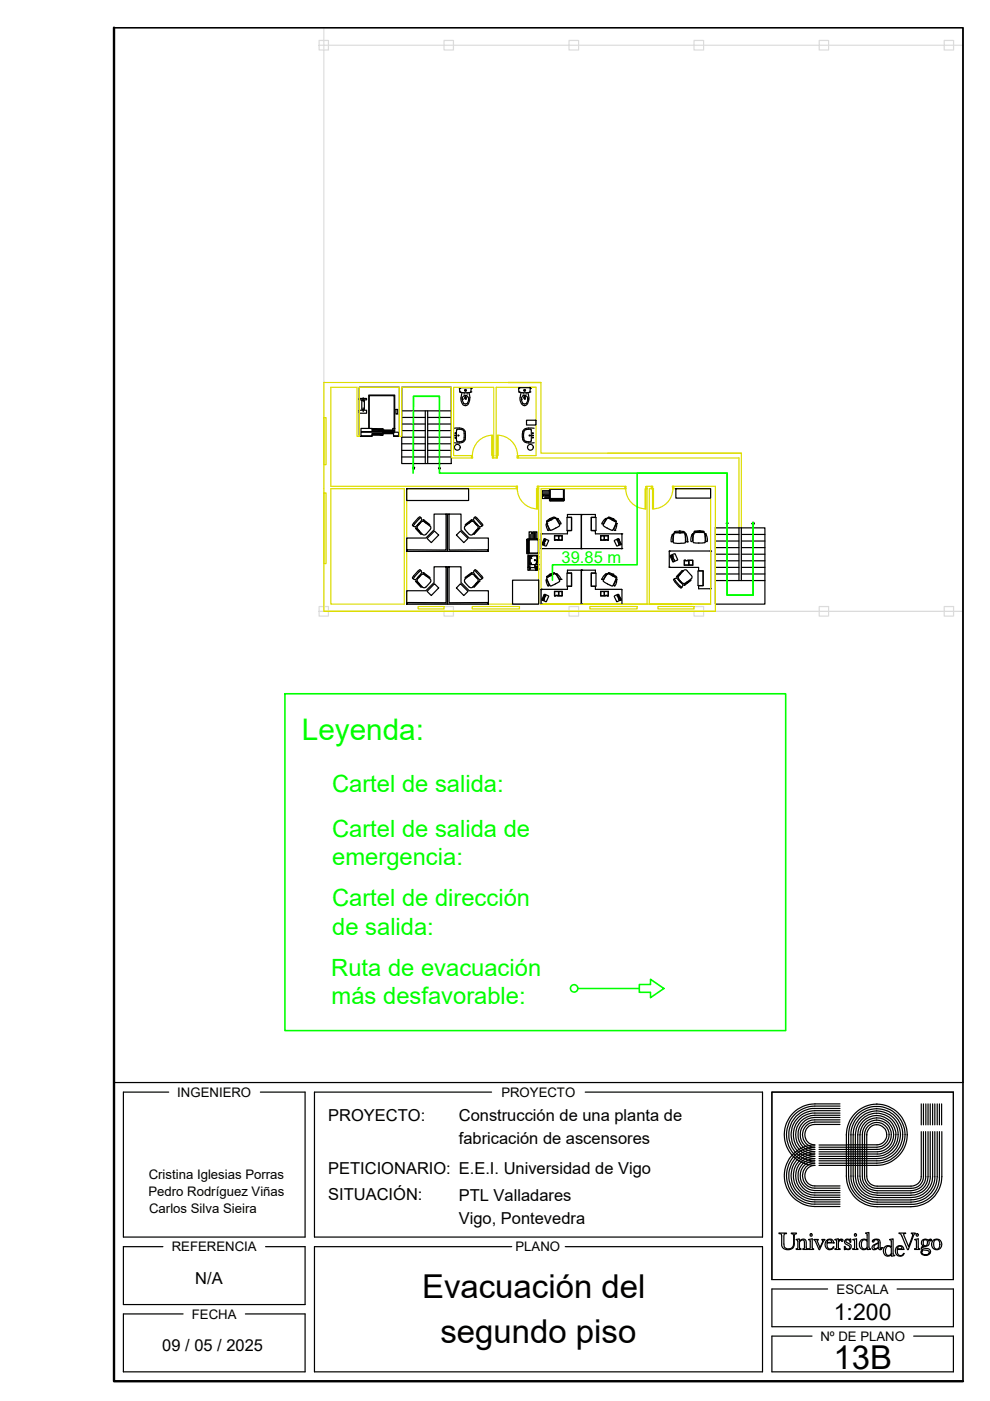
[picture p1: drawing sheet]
<svg xmlns="http://www.w3.org/2000/svg" width="210mm" height="297mm" viewBox="0 0 210 297" stroke-linecap="round" stroke-linejoin="round" font-family="sans-serif">
<!-- layer: Estructura -->
<g fill="none" stroke="#dcdcdc" stroke-width=".25">
<path d="M67.6 8.6h2v2h-2zM68.7 5.9v3.7h-1.1M94.1 8.6h2v2h-2zM120.6 8.6h2.1v2h-2.1zM147.2 8.6h2v2h-2zM173.7 8.6h2v2h-2zM200.2 8.6h2v2h-2zM204.1 9.6h-135.4v120h135.4M67.6 128.6h2v2h-2zM67.6 129.6h1.1M94.1 128.6h2v2h-2zM120.6 128.6h2.1v2h-2.1z"/>
<path d="M147.2 128.6h2v2h-2zM173.7 128.6h2v2h-2zM200.2 128.6h2v2h-2z"/>
</g>
<g fill="none" stroke="#dd0" stroke-width=".25">
<path d="M99.9 96.6h.3v.5h-.3zM104.3 92.3h.1v4.3h-.1zM104.4 96.6h.3v.5h-.3zM104.5 92.3a4.3 4.3 0 0 0-4.3 4.3M105.2 96.6h.2l.1 .5h-.3zM105.4 92.3h.2v4.3h-.2zM105.4 92.3a4.3 4.3 0 0 1 4.3 4.3M109.7 96.6h.2v.5h-.3zM109.4 103.1h.3v.5h-.3zM109.7 103.6a4.3 4.3 0 0 0 4.3 4.3M113.7 103.6h.3v4.3h-.3zM113.9 103.1h.3v.5h-.2z"/>
<path d="M132.5 103.1h.2v.5h-.2zM132.7 103.6a4.3 4.3 0 0 0 4.3 4.3M136.8 103.6h.1v4.3h-.1zM136.9 103.1h.3v.5h-.3zM138.1 103.1h.3l-.1 .5h-.2zM138.3 103.6h.3v4.3h-.3zM142.6 103.1h.3v.5h-.3zM142.7 103.6a4.3 4.3 0 0 1-4.3 4.3"/>
</g>
<g fill="none" stroke="#000" stroke-width=".25">
<path d="M96.2 93.9h1.2M96.8 91.3v2.1M96.8 93.4v.1M96.8 93.5l.2 .2 1-.2M97.4 90.8a1.1 1.1 0 0 1 1.3 1.1M97.4 90.8h-1.2M97.4 82.4h.1M97.4 82.4l.1 .7M97.5 82.3h.1M97.5 83.1h.1M97.5 83.1l.2 .1h2M97.6 82.2h.1"/>
<path d="M97.6 82.2h2.2M97.6 82.2l-.1 .1M98 83.2a2.26 2.26 0 0 0 .4 2.8 .94 .94 0 0 0 1.2-1.1v-.6M98 84.6h.1M98 84.7h.1M98 84.5v.1M98 84.6l.3 .9M98 91.1a.96 .96 0 0 0-1.2 .1v.1M98 91.1l.4 .4M98.3 85.5a.54 .54 0 0 0 .8 0M98.3 83.5h.1M98.4 91.5v1.6"/>
<path d="M98.4 93.1l-.4 .5M98.5 83.9l-.4 .2-.1 .5M98.6 84.1v.4l.1 .1M98.6 84.1v.3l.1-.3M98.6 84.1h.1M98.7 91.9v.9M98.7 92.8a1.1 1.1 0 0 1-1.3 1.1M98.7 84.1v.5M98.7 84.6h.1M98.7 84.1h.1M98.7 83.8l-.2 .1M98.7 83.8l.2 .1"/>
<path d="M98.8 84.2h.1M98.8 83.9h.1M99 83.9l.3 .4 .1 .3M99 83.5h.1M99.4 84.7h.1M99.4 84.6l-.3 .9M99.4 83.2l.2 1.1M99.8 82.2h.1M99.8 82.2l.1 .1M99.8 83.1h.1M99.9 83.1l-.2 .1M99.9 82.4h.1"/>
<path d="M99.9 82.4l-.1 .7M109.9 82.4h.1M109.9 82.4l.1 .7M110 83.1h.1M110.1 83.1l.1 .1 .8 .1 1.3-.1 .1-.1M110.1 82.2h.1M110.1 82.2h2.2M110.1 82.2l-.1 .1M110.3 84.3a1.22 1.22 0 0 0 1.2 1.7 1.98 1.98 0 0 0 .6-1.7M110.5 83.2l-.2 1.1M110.5 84.7h.1M110.5 84.6h.1"/>
<path d="M110.5 84.6l.3 .9M110.8 92.8a1.1 1.1 0 0 0 1.3 1.1M110.8 85.5l.4 .2 .3-.1M110.8 91.4v1.4M110.9 83.5h.1M110.9 83.9l-.3 .3v.4M111 91.9v.9M111 92.8l.1 .3M111.1 93.1l.3 .5M111.1 84.2h.1M111.1 91.5l-.1 .4M111.2 84.1v.5"/>
<path d="M111.2 83.8h.1M111.2 84.1v.3v-.3M111.2 84.1h.1M111.2 83.8h-.2M111.2 84.6h.1M111.2 84.1l.1 .1-.1 .4M111.3 83.8h.1M111.4 83.8a.67 .67 0 0 1 .5 .8M111.4 91.1l-.3 .4M111.5 91.1a.96 .96 0 0 1 1.1 .1v2.2M111.5 93.5l1 .2M111.5 83.5h.1"/>
<path d="M111.6 89.1h2v1h-2zM111.6 85.5v.1M111.9 84.5l-.3 1M111.9 84.6h.1M111.9 84.7h.1M111.9 83.2l.2 1.1M112.1 90.8h1.2M112.1 90.8l-1 .2-.3 .5M112.3 82.2h.1M112.3 82.2l.2 .1M112.4 83.1h.1M112.4 82.4h.1"/>
<path d="M112.4 82.4v.7M112.5 82.3h.1M112.6 93.4l-.1 .2M113.3 93.9h-1.2M86.2 103.6h13.2v2.5h-13.2zM87.5 111.4l.5 .3M87.7 110.9l-.2 .5M87.9 111.1l-.2 .4M88.2 112h.1M88.2 112l1.2 1.2-.1 .1-1.2-1.3zM88.4 111.4l-.3 .3M88.6 111.2l.4-.4 .1 .1-.4 .4z"/>
<path d="M88.6 112.4l.1-.1 .2 .3v.1zM89.2 110.6l-.8 .8M89.2 109.8l-.3-.2-1.2 1.3M89.2 109.8l.2 .3-.2 .5M89.3 109.8l-1.4 1.3M89.3 110.7l-.7 .8-.2 .4 1.2 1.4M89.3 110.7l.5-.2 .2 .1 1.1 .9a.44 .44 0 0 1 .1 .7M89.7 110.3h.1M89.7 110.3l1.4 1M89.7 110.2v.1M89.8 110.2l1.3 1.1M90.2 110.6l.2 .4z"/>
<path d="M90.3 113.3a.49 .49 0 0 1-.7 0M90.6 114.2l1.5-1.6 .9 .8-1.6 1.6zM91.2 112.3l-.9 1M94.6 109v7.6h-8.4v.3h8.7v-7.9h-2.9v3.3l-1.7 1.8h-4.1v2.8M95.2 109v7.6h8.3v.3h-8.6v-7.9h2.8v3.3l1.8 1.8h4v2.8M97.6 112.6l1.6 1.6-.9 .8-1.5-1.6zM98.6 112.3l.9 1M99.3 110.9l.3-.3zM99.5 113.3a.49 .49 0 0 0 .7 0M99.8 110.6l-1.1 .9a.49 .49 0 0 0-.1 .7M99.9 110.6l.4-.1a2.11 2.11 0 0 1 1.1 1.4l-1.2 1.4M100 110.2l-1.3 1.1 1.4-1"/>
<path d="M100 110.2l.1 .1M100.1 110.3h.1M100.5 109.8l-.1 .3 .3 .5M100.6 109.8l1.3 1.3M100.6 110.6l.7 .8M100.7 110.9l.1-.1 .4 .4-.2 .1zM100.7 109.6l-.2 .2M100.7 109.6l.4 .3M100.8 112.6l.3-.3 .1 .1-.3 .3zM101.2 109.9l.9 1M101.4 111.4l.4 .3 .5-.3M101.6 112h.1"/>
<path d="M101.6 112h.1l-1.2 1.3-.1-.1zM101.9 111.1l.2 .4M102.1 110.9l.3 .5M111.7 114.4v3h2.4M111.7 114.4h.3v2.9h-.3zM111.8 114.7h.1v.2h-.1zM111.8 114.5l.1 .1zM111.8 115.1l.1 .5zM111.8 117l.1 .1zM111.8 116.3h.1M111.8 116.4h.1M111.8 116.5l.1 .1z"/>
<path d="M111.8 116.6l.1 .1zM111.8 116.7h.1zM111.8 116.8h.1M111.8 116.9h.1M111.8 117h.1zM111.8 117.2h.1M112 114.3v3.1M112 117.9v2.2M112.1 117.9h.1M112.1 114.3v3.1M112.1 117.8h.1M112.1 114.5h2v2.7h-2z"/>
<path d="M112.2 112.8h.5v.3h.2v-.3h.9v1.5h-1.6zM112.2 114.5v2.7M112.2 117.8h.1M112.4 117.8h.1M112.4 113.3v.9M112.4 119.7l-.2-.1v-1.8h.2v2.5M112.6 118.4h.1M112.6 119.4v.2zM112.6 113.3v.9M112.6 118h.1M112.6 118v.4M112.8 113.3v.9"/>
<path d="M113.1 112.9v1.3M113.3 112.9v1.3M113.3 118.7v.2M113.4 118.9h.1M113.4 118.7l.1 .2M113.4 119.7v.6zM113.4 119.7h.7M113.6 112.9v1.3M113.7 119.5v.2h-1.3M113.7 119.6v.1M113.7 119.5h.1M113.8 117.8h-1.4v1.9"/>
<path d="M113.8 117.8h.1M113.8 119.3l-.1 .3M113.8 119l-.1 .5M113.8 117.8v1.2l.1-.3M113.9 117.8h-1.9l-.1 3M113.9 117.8v.1M113.9 117.8l.1 .1M113.9 117.9l.1 .1M114 117.9l-.1 .7M114 118h.1M114 118.4h.1M114 118.4v.2"/>
<path d="M114 118.5l-.2 .8M114.1 114.3h-2.3l-.1 .1M114.1 119.7h.1M114.1 118.1h.1M114.1 118.1l-.1 2.4M114.1 114.3v3.1M114.8 113.2v3.1M114.8 116.3h.1M114.8 113.2h.1M115 104h1.5v1.7h-1.5v-.5h.4v-.3h-.4zM115 115.5h.1M115 115.3h.1"/>
<path d="M115 115.3l.3 .2 .1-.2M115.1 104.8h1.3M115.1 104.5h1.3M115.1 104.3h1.3M115.2 115l-.2 .3M115.2 115h.1M115.2 115l.1-.2a.29 .29 0 0 1 .1-.3 .29 .29 0 0 1 .3 0l-.3 .5M115.4 115.3h.1M115.4 114.3l.1-.1 .8 .4-.5 1.2-.8-.3-.1-.2zM115.4 115v.3M115.4 115h.1M115.5 105.1h.9"/>
<path d="M115.5 105.3h.9M115.5 105.5h.9M115.9 111h.1M115.9 111a1.47 1.47 0 0 0 .3 1.5M115.9 111l.6 1.2-.3 .3M115.9 110.6h.1M116 110.7l1.6-.9a2.62 2.62 0 0 1 1 1.7l-1.9 1-.8-1.6zM116.2 112.5h.1M116.5 103.8v2.3l.1 .1M116.5 105.8h3.1M116.5 105.9h3.1M116.5 103.8h3.1"/>
<path d="M116.6 105.9h2.9v.3h-2.9zM116.6 110h.1M116.6 110l-.6 .4-.1 .2M116.6 106.2h2.9M116.7 103.7h2.8v2h-2.8zM116.7 105.9l.1 .2zM116.7 105.7h2.8M116.8 110.2h.1M116.9 105.9l.2 .2zM117.3 105.9l.5 .1zM117.6 113.6h1.6v.9h-1.6zM117.6 109.7l-1.7 .9"/>
<path d="M117.6 109.7h.1M117.6 109.7l-.2-.1-.8 .4M117.6 113.6v.9h.8v-.9M117.9 114.5h.1M117.9 109.9l.7 1.1 .3 .1v-.3l-.7-.8M117.9 109.9l.3 .1M117.9 109.9h.1M118.2 110h.1M118.5 105.9l.1 .1zM118.5 113.6h.7v.9h-.7zM118.6 105.9l.1 .1zM118.7 106h.1"/>
<path d="M118.8 106h.1M118.9 105.9l.1 .1zM119 105.9v.1zM119.1 106h.1M119.2 106h.1M119.3 105.9v.1zM119.3 105.9l.1 .1zM119.6 103.8v2.3l-.1 .1M120.2 109.7h1v2.8h-1zM123.3 116.2l-8.5 .1M123.3 109.1h-3v.6h.9v2.8l-.9 .1v.6h-5.5M123.3 109.1h.1"/>
<path d="M123.3 116.2v.1M123.3 109.2l2.9-.1v.6h-.9v2.8l.9 .1v.6h5.6M123.3 109.1v7.1M123.3 116.3h.1M123.3 116.3h8.5M125.4 109.7h1v2.8h-1zM127.3 113.6h1.7v.9h-1.7zM127.4 113.6h.7v.9h-.7zM128 110.3l.4-.4h.3l-.6 1a.21 .21 0 0 1-.2 .2 .21 .21 0 0 1-.3-.2zM128.1 113.6v.9h.8v-.9M128.7 109.9h.1M128.7 109.9l.8 .2 1.1 .6a2.64 2.64 0 0 1-.8 1.7l-1.6-.7a.42 .42 0 0 1-.3-.3 .42 .42 0 0 1 .2-.5z"/>
<path d="M128.7 114.5h.1M128.9 109.7l.3-.1 .7 .3 .7 .5 .1 .2zM129.8 110.2h.1M129.9 110h.1M130.3 114.6l.8-.4 .6 1.2-1 .3zM130.3 112.5h.1M130.6 111h.1M130.6 111l-.5 1.2 .2 .3M130.7 111h-.1M130.7 111h.1M130.7 111a1.74 1.74 0 0 1-.4 1.5M131.1 114.3a.26 .26 0 0 0-.2 .3 .26 .26 0 0 0 .2 .2v.2"/>
<path d="M131.1 114.3h.1M131.1 114.3v.2M131.1 115l.1 .3M131.1 115h.1M131.1 114.5h.1M131.1 114.5l.2 .5M131.2 115.3h.1M131.3 115l.2 .3M131.3 115h.1M131.5 115.3h.1M131.5 115.3l-.2 .2-.1-.2M131.6 115.5h.1"/>
<path d="M131.8 113.2v3.1M131.8 116.3h.1M131.8 113.2h.1M141.9 116.9h.1M141.9 116.9v3.4M142.1 117.8l1-.4 .5 1.4-.9 .4zM142.2 117.8h.1M142.2 117.9h.1M142.2 117.9l.1 .2M142.3 118.1h.1M142.5 113.4h.1M142.6 117.9h.1"/>
<path d="M142.6 117.9l.2 .5a.3 .3 0 0 1 .2 .3 .3 .3 0 0 1-.3 .3l-.4-.9M142.6 117.9l-.2-.1-.2 .1M142.7 113.2v1.2a.31 .31 0 0 1 0 .4 .31 .31 0 0 1-.4 0l.2-1.4M142.7 113.2l-.2 .2M142.7 113.2h.1M142.9 113.1l.9-.2 1.4 .2 .1 2-.9 .1-1.6-.1zM143 112.9h2.1M143 112.9h.1M143.3 103.6h7.4v2h-7.4zM144 113h.1M144.1 112.6h.1M144.1 112.6l-1 .1-.1 .2"/>
<path d="M144.1 112.6l.9 .1 .1 .2M145.1 118.8h1.8v1h-1.8zM145.1 112.9h.1M145.1 118.8h.9v1h-.9zM145.3 113.3h.1M145.3 113.3l.1 1.1a.33 .33 0 0 0 0 .3 .33 .33 0 0 0 .4 .2M145.3 113.2v.1M145.3 113.2h.1M145.3 113.2l.1 .1a1.8 1.8 0 0 1 .4 1.6M145.4 118.8h.1M145.8 114.9h.1M146.1 118.8h.8v1h-.8z"/>
<path d="M146.9 113.2a1.61 1.61 0 0 0-.3 1.6l.3-.1 .1-1.5M146.9 113.2h.1M147 113.2h.1M147.1 113l.4-.1h1.8l.2 1.3a.54 .54 0 0 1-.2 .9h-1.8a.48 .48 0 0 1-.5-.1 .48 .48 0 0 1-.1-.5zM147.2 112.7l1.4-.1h.6l.1 .2h-2.1zM148.2 112.9h.1M148.3 112.6h.1M149.5 113.2h.1M149.5 113.2l.1 1.5 .3 .1a1.67 1.67 0 0 0-.3-1.6h-.1M150.6 116.8h.1M150.6 116.8l-8.7 .1M150.6 116.8l.1 .1"/>
<path d="M150.7 116.9h.1M150.7 116.9l-.1 7.9M87.5 122.6l.5 .3M87.7 122.1l-.2 .4M87.9 122.3l-.2 .4M88.1 123.2l1.3 1.2-.1 .1zM88.2 123.2h.1M88.4 122.6l-.3 .3M88.6 123.4l1 1.1M88.6 123.6l.3 .2v.1zM89 122l.1 .1-.4 .4-.1-.1zM89.2 121l-.3-.2-1.2 1.3"/>
<path d="M89.2 121l.2 .4-1 1.2M89.3 121l-1.4 1.3M89.3 121.9l-.9 1 .2 .5M89.3 121.9l.5-.2 .2 .1 1.1 .9a.49 .49 0 0 1 .1 .7l-.9 1.1M89.7 121.5h.1M89.7 121.5l1.4 1M89.7 121.4v.1M89.8 121.4l1.3 1M90.2 121.9l.2 .3zM90.3 124.5a.49 .49 0 0 1-.7 0M91.1 122.5h.1M92.1 123.8l.9 .9-1.6 1.6-.8-.9z"/>
<path d="M94.6 120.2v7.6l-8.4-.1v.4h8.7v-7.9h-2.9v3.3l-1.7 1.8h-4.1v2.8M95.2 120.2v7.6l8.3-.1v.4h-8.6v-7.9h2.8v3.3l1.8 1.8h4v2.8M97.6 123.8l1.6 1.6-.9 .9-1.5-1.6zM98.6 123.5l.9 1M99.3 122.1l.3-.2zM99.5 124.5a.49 .49 0 0 0 .7 0M99.8 121.8l-1.1 .9a.49 .49 0 0 0-.1 .7M99.9 121.8h.4a2.11 2.11 0 0 1 1.1 1.3l-.1 .3M100 121.4l-1.4 1M100 121.4l.1 .1M100.1 121.5h.1M100.1 121.5l-1.4 1h-.1"/>
<path d="M100.5 121l-.1 .3 .3 .4M100.6 121l1.3 1.3M100.6 121.8l1.2 1.1M100.7 122.1l.1-.1 .4 .4-.2 .1zM100.7 120.8l-.2 .2M100.7 120.8l.4 .3M100.8 123.8l.4-.2-.3 .3zM101.2 121.1l.9 1M101.2 123.4l-1 1.1M101.6 123.2h.1M101.6 123.2l-1.1 1.3-.1-.1zM101.9 122.3l.2 .4"/>
<path d="M102.1 122.1l.3 .4M102.3 122.6l-.5 .3M108.7 123h5.5v5.1h-5.5zM111.9 120.3h1.5M112 120.9h1.6v-.1v.1M112 120.8h.1M112 120.1l.2 .2M112.1 120h.1h-.1M112.3 120.6h.1M112.4 120.3h.1M113.4 120.3h.1M113.4 120.3l.1 .3"/>
<path d="M113.5 120.6l.1 .1M113.6 120.6h.1M113.6 120.3h.1M113.7 120.2h.1M113.6 120.9h.1M113.6 120.7h.2M113.7 120.3l.1 .1zM113.7 120.5h.1M113.7 120.1h.1M113.7 120.3h.1M113.7 120.8l.2 .1M113.8 120.1h.1"/>
<path d="M113.8 120.5h.1M113.8 120.3h.1M113.9 120.5h.1M113.9 120.2v.3M114 120.1v.4h-.1M114 120.2h.1M114 120.7h-.4M114 120.2v.3M114 120.6h.1M114.1 120.6h-.2M114.1 120.7l-.1 .1M114.1 120.7h.1"/>
<path d="M114.1 120.6v-.5h-.6v.5M114.1 120.5v.1M114.1 120.2v.5M114.7 128.1h8.6M114.7 128.1h.1M114.7 125h.1M114.7 125v3.1M114.8 128.1h.1M114.8 125h.1M114.8 125h-.1M115 127.2h.1M115.2 126.8l.1-.2a.28 .28 0 0 1 .1-.3 .28 .28 0 0 1 .3 0l-.3 .8"/>
<path d="M115.2 126.9l-.2 .3h.3M115.2 126.8v.1M115.3 127.2h.1M115.4 127.1h.1M115.4 127.1l-.1 .1M115.4 126l.9 .4-.5 1.2-.9-.5zM115.9 122.8l.6 1.2-.3 .3-.3-.7zM115.9 122.2l1.2-.7h.5l-1.6 .9zM115.9 122.8h.1M116 122.5l1.5-.8a.51 .51 0 0 1 .7 .5l.5 1.1-1.8 .9h-.2l-.3-.4zM116.6 121.7h.1M116.8 122h.1"/>
<path d="M117.6 125.4h1.6v1h-1.6zM117.6 125.4h.8v.9h-.8zM117.9 126.4h.1M117.9 121.7l.3 .3a.94 .94 0 0 0 .8 .8M117.9 121.7l.7 .4 .4 .7M117.9 121.7h.1M118.5 125.4h.7v.9h-.7zM119 122.8h.1M120.2 121.5h1v2.8h-1zM123.3 128.1h.1M123.3 120.9h-3v.6h.9v2.8h-.9v.7h-5.5M123.3 120.9h.1"/>
<path d="M123.3 128v.1M123.3 120.9v7.2M123.3 120.9h2.9v.6h-.9v2.8h.9v.7h5.6v3.1M123.3 128.1h8.5M125.4 121.5h1v2.8h-1zM127.3 125.4h1.7v1h-1.7zM127.4 125.4h.7v.9h-.7zM127.6 122.8h.1M128.1 125.4h.8v.9h-.8zM128.4 121.7l-.4 .4-.4 .7M128.4 121.7h.1M128.4 121.7h.3"/>
<path d="M128.7 121.7l-.7 1.1h-.4M128.7 121.7h.1M128.7 126.4h.1M128.8 121.7h.4l1.4 .8a2.92 2.92 0 0 1-.8 1.7l-1.9-1zM129 121.6l1.6 .8M129 121.6h.1M129 121.6l.1-.2 .8 .3M129.8 122h.1M129.9 121.7h.1M129.9 121.7l.7 .5v.2M130.3 126.4l.8-.4 .6 1.2-1 .3zM130.6 122.4h.1"/>
<path d="M130.6 122.8h.1M130.7 122.8h.1M130.7 122.8a1.54 1.54 0 0 1-.4 1.4l-.2-.2zM131.2 127.1h.1M131.3 126.7l-.1-.1a.29 .29 0 0 0 0-.4 .29 .29 0 0 0-.4 0l.4 .9M131.3 126.7l.2 .3M131.3 126.7h.1M131.5 127h.1M131.5 127v.2l-.3-.1M131.6 127.2h.1M131.8 128.1h.1M141.9 120.3h6.2v.7h1v3.2h-1v.6h2.5"/>
<path d="M141.9 120.3h.1M142.8 122.9l.3 .4M143 122.7l.2 .4M143 123.3l1 1.1M143.2 123.2l.9 1M143.5 122.2h.1M143.5 122.3h.1M143.8 122.9l1 1.2M143.8 122.9l-.4-.3-.6 .3M143.9 122.8l.7 .8M144.1 123l.3 .4-.1 .1-.3-.4zM144.2 124.2l.4 .3"/>
<path d="M144.2 121.6l-.1 .3h-.1zM144.6 121l-1.2 1.2 .1 .1M144.7 123.6l.4 .1 .2-.1M144.7 121v.1l-1.1 1.2M144.7 121.1h.1M144.8 124.1l-.4 .6-.4-.3M144.9 121l-1 1.1-.1 .2 .1 .5M144.9 121a.49 .49 0 0 1 .8 0M145 124h.1M145 124l1.4-1h.1l-1.4 1.1zM145.5 123.6l.3-.3v.1l-.3 .2zM145.7 121l.9 1a.49 .49 0 0 1-.1 .7l-1.2 1"/>
<path d="M148 121.1h1.1v3h-1.1zM150.6 124.8h.1"/>
<circle cx="96.5" cy="92.8" r=".06"/>
<circle cx="96.5" cy="91.8" r=".06"/>
<circle cx="96.5" cy="92.3" r=".11"/>
<circle cx="97" cy="94.8" r=".61"/>
<circle cx="97.2" cy="92.3" r=".11"/>
<circle cx="98.7" cy="82.8" r=".11"/>
<circle cx="98.7" cy="82.8" r=".19"/>
<circle cx="111.2" cy="82.8" r=".19"/>
<circle cx="111.2" cy="82.8" r=".11"/>
<circle cx="112.3" cy="92.3" r=".11"/>
<circle cx="112.5" cy="94.8" r=".61"/>
<circle cx="113" cy="92.8" r=".06"/>
<circle cx="113" cy="91.8" r=".06"/>
<circle cx="113" cy="92.3" r=".11"/>
<circle cx="113.4" cy="118.8" r=".06"/>
<circle cx="112.3" cy="120.6" r=".06"/>
</g>
<g fill="none" stroke="#dd0" stroke-width=".25">
<path d="M85.2 82.1v10.4h-.5v-10.4h-8.5v10.4h-.5v-10.4h-5.6v21h39.6M85.2 92.5v-10.4h10.5v15h4.5M100.2 96.6h-4v-14.5h8.5v14.5h-.3M104.4 97.1h1.1M107.7 81.1h7h-46v48.5h83M109.6 97.1h47.1v14.8M112.3 82.1h1.4v14.5h-4M113.7 82.1h-8.5v14.5h.2M114.7 81.1v15h42.5M128.9 96.1h28.3M157.2 96.1v15.8M70.1 103.6h15.6v24.5h-15.6z"/>
<path d="M86.2 103.6h4.9M109.7 103.6h-23.5v24.5h28v-24.5h-.5M113.9 103.1h18.8M132.7 103.6h-18v24.5M136.9 103.6h.3v24.5M137.2 103.1h.9M138.6 103.6h-.9v24.5M142.6 103.1h9.1v26.5M142.6 103.6h8.1v24.5h-36.1M68.7 129.6h83"/>
</g>
<!-- layer: Escaleras -->
<g fill="#000" stroke="#000" stroke-width=".21">
<path d="M78.9 90.9l2.3 .3v-.3zM78.9 90.9l2.3 .3h-2.3z"/>
<path d="M78.9 91.9l2.3 .3v-.3zM78.9 91.9l2.3 .3h-2.3z"/>
<path d="M81.2 91.2l2.2 .3v-.3zM81.2 91.2l2.2 .3h-2.2z"/>
<path d="M81.2 91.6l2.2 .3v-.3zM81.2 91.6l2.2 .3h-2.2z"/>
<path d="M87.5 99.3l.1 .1 .1-.1zM87.7 99.3l.1 .1h-.2zM87.7 99.3l.1 .1v-.1z"/>
<path d="M87.6 99l.1 .3 .1-.3zM87.5 99.1l.1-.1 .1 .3zM87.5 99.1v.2h.2z"/>
<path d="M87.7 99.3h.1l.1-.1zM87.8 99l.1 .2-.2 .1z"/>
<path d="M159.5 110.9v.1h.2zM159.5 111h.2l-.1 .2z"/>
<path d="M159.7 111l-.1 .2h.1zM159.7 111l.2 .1-.2 .1zM159.7 111l.2 .1v-.2z"/>
<path d="M159.8 110.8l-.1 .2 .2-.1zM159.6 110.8h.2l-.1 .2zM159.6 110.8l-.1 .1 .2 .1z"/>
</g>
<g fill="none" stroke="#000" stroke-width=".25">
<path d="M76.2 84.5h1.5v.3h-1.5zM76.2 87h1.5v.6h-1.5zM76.7 84.9h.6v1.9h-.6zM77 84.3v.9M77 86.5v.8M78.2 90.8v-7h5.5v7M78.3 90.8v-6.9h5.3v6.9M78.9 92.5h-2.7v-10.4h8.5v10.4h-1.3M78.9 90.9h2.3v.3h-2.3zM78.9 91.9h2.3v.3h-2.3zM78.9 90.9l-2.4-.1v.7h4.7M81.2 91.6h2.2v.3h-2.2z"/>
<path d="M81.2 91.2h2.2v.3h-2.2zM81.2 91.6h-4.7v.8h2.4v-.2M83.3 90.8h.4v.7h-.3zM83.4 91.6h1.1v.8h-1.1zM83.9 86.8h.4v1h-.4zM85.2 82.1h10.5v16.2h-10.5zM85.2 87.1h10.5M85.2 96.9h5M85.2 95.5h5M85.2 94.1h5M85.2 92.7h5M85.2 91.3h5"/>
<path d="M85.2 89.9h5M85.2 88.5h5M87.7 99.2v-15.2h5.5v15.2M90.2 87.1v11.2M90.7 87.1v11.2M90.7 96.9h5M90.7 95.5h5M90.7 94.1h5M90.7 92.7h5M90.7 91.3h5M90.7 89.9h5M90.7 88.5h5"/>
<path d="M93 99.2h.4l-.2 .4zM151.7 111.9h10.5v16.2h-10.5zM151.7 113.3h5M151.7 114.7h5M151.7 116.1h5M151.7 117.5h5M151.7 118.9h5M154.2 111v15.2h5.5v-15.2M154.2 110.6l.2 .4h-.4zM156.7 111.9v11.2M157.2 111.9v11.2M157.2 113.3h5"/>
<path d="M157.2 114.7h5M157.2 116.1h5M157.2 117.5h5M157.2 118.9h5M151.7 123.1h10.5M151.7 120.3h5M151.7 121.7h5M157.2 120.3h5M157.2 121.7h5"/>
</g>
<!-- layer: Evacuacion 2o piso -->
<g fill="none" stroke="#0f0" stroke-width=".34">
<path d="M87.6 100.3l.1-16.3h5.5v16.3h61v25.9h5.5v-15.3v15.3h-5.5v-25.9h-19.1v19.4h-18v3.3M60.4 147.1h106.2v71.4h-106.2zM122.5 209.6h13.1M135.6 208.7h2.3v-1.1l2.9 2-2.9 1.9v-1.1h-2.3z"/>
<circle cx="121.7" cy="209.6" r=".78"/>
</g>
<path d="M68.7 88.5h.4v10h-.4zM68.7 104.5h.4v15h-.4zM88.6 128.6h5.5v.5h-5.5zM100.1 128.6h10.1v.5h-10.1zM125.1 128.6h10v.5h-10zM139.5 128.6h7.7v.5h-7.7z" fill="none" stroke="#dd0" stroke-width=".25"/>
<!-- layer: Cajetin.Lineas -->
<path d="M24.2 229.5h180M35.8 231.5h-9.6v30.8h38.5v-30.8h-9.5M104.2 231.5h-37.5v30.8h95v-30.8h-37.6M163.7 231.5h38.4M34.5 264.3h-8.3v12.3h38.5v-12.3h-8.4M38.8 278.6h-12.6v12.3h38.5v-12.3h-12.7M108.5 264.3h-41.8v26.6h95v-26.6h-41.9M163.7 271.3h38.4M175.5 273.3h-11.8v8h38.4v-8h-11.9M172.2 283.3h-8.5v7.6h38.4v-7.6h-8.4" fill="none" stroke="#000" stroke-width=".25"/>
<!-- layer: Borde Formato -->
<path d="M24.2 5.9v286.9h180" fill="none" stroke="#000" stroke-width=".51"/>
<!-- layer: 0 -->
<g fill="none" stroke="#000" stroke-width=".25">
<path d="M24.2 5.9h180v286.9M172.8 234h5.3M172.8 234a6.5 6.5 0 0 0-6.5 6.6 6.5 6.5 0 0 0 6.5 6.5M178.1 234.5h-5.3a6.1 6.1 0 0 0-6 6.1 6.1 6.1 0 0 0 6 6 2.65 2.65 0 0 0-2.7 2.7 2.65 2.65 0 0 0 2.7 2.6h5.3M178.1 235h-5.3a5.5 5.5 0 0 0-5.5 5.6 5.5 5.5 0 0 0 5.5 5.5 3.2 3.2 0 0 0-3.1 3.2 3.2 3.2 0 0 0 3.1 3.1h5.3M178.1 235.5h-5.3a5.1 5.1 0 0 0-5.1 5.1 5.1 5.1 0 0 0 5.1 5 3.6 3.6 0 0 0-3.6 3.7 3.6 3.6 0 0 0 3.6 3.6h5.3M178.1 236h-5.3a4.6 4.6 0 0 0-4.6 4.6 4.6 4.6 0 0 0 4.6 4.6 4.1 4.1 0 0 0-4.1 4.1 4.1 4.1 0 0 0 4.1 4.1h5.3M178.1 236.5h-5.3a4.1 4.1 0 0 0-4.1 4.1 4.1 4.1 0 0 0 4.1 4.1 4.6 4.6 0 0 0-4.6 4.6 4.6 4.6 0 0 0 4.6 4.6h5.3M178.1 236.9h-5.3a3.6 3.6 0 0 0-3.6 3.7 3.6 3.6 0 0 0 3.6 3.6 5.1 5.1 0 0 0-5.1 5.1 5.1 5.1 0 0 0 5.1 5.1h5.3M178.1 237.4h-5.3a3.1 3.1 0 0 0-3.1 3.2 3.1 3.1 0 0 0 3.1 3.1 5.6 5.6 0 0 0-5.5 5.6 5.6 5.6 0 0 0 5.5 5.5h5.3M178.1 237.9h-5.3a2.67 2.67 0 0 0-2.7 2.7 2.67 2.67 0 0 0 2.7 2.6 6 6 0 0 0-6 6.1 6 6 0 0 0 6 6h5.3M178.1 238.4h-5.3a2.18 2.18 0 0 0-2.2 2.2 2.18 2.18 0 0 0 2.2 2.2"/>
<path d="M185.8 236.5a4.1 4.1 0 0 1 4.1 4 4.1 4.1 0 0 1-3.9 4.2h-12.3M185.8 236a4.6 4.6 0 0 1 4.6 4.6 4.6 4.6 0 0 1-4.5 4.6M185.8 235.5a5.1 5.1 0 0 1 5.1 5.1 5.1 5.1 0 0 1-5 5M185.8 235.1a5.5 5.5 0 0 1 5.6 5.5 5.5 5.5 0 0 1-5.5 5.5M185.8 234.6a6 6 0 0 1 6.1 6 6 6 0 0 1-6 6M185.8 238.4a2.14 2.14 0 0 1 2.2 2.1 2.14 2.14 0 0 1-2.1 2.2h-6.4M185.8 234.1a6.5 6.5 0 0 1 6.6 6.6M185.8 238a2.63 2.63 0 0 1 2.7 2.6 2.63 2.63 0 0 1-2.6 2.6h-12.2M185.8 237.5a3.1 3.1 0 0 1 3.2 3.1 3.1 3.1 0 0 1-3.1 3.1M185.8 237a3.6 3.6 0 0 1 3.7 3.5 3.6 3.6 0 0 1-3.5 3.7h-12.3M185.9 238.4a2.17 2.17 0 0 0-2.1 2.3M185.9 238a2.6 2.6 0 0 0-2.6 2.7"/>
<path d="M185.9 237.5a3 3 0 0 0-3.1 3.2M185.9 237a3.5 3.5 0 0 0-3.6 3.7M185.9 236.5a4 4 0 0 0-4 4.2M185.9 236a4.6 4.6 0 0 0-4.5 4.7M185.9 235.5a5.1 5.1 0 0 0-5 5.2M185.9 235.1a5.5 5.5 0 0 0-5.5 5.6M185.9 234.6a5.9 5.9 0 0 0-6 6.1M186 234.1a6.5 6.5 0 0 0-6.5 6.6M195.3 234v4.5M195.3 239.9v9.6M195.8 234v4.5M195.8 239.9v9.6"/>
<path d="M196.3 239.9v9.6M196.3 234v4.5M196.8 234v4.5M196.8 239.9v9.6M197.2 234v4.5M197.2 239.9v9.6M197.7 234v4.5M197.7 239.9v9.6M198.2 234v4.5M198.2 239.9v9.6M198.7 234v4.5M198.7 239.9v9.6"/>
<path d="M199.2 234v4.5M199.2 239.9v9.7M199.6 234v4.5M199.7 239.9v9.6M172.8 247.1a2.18 2.18 0 0 0-2.2 2.2 2.18 2.18 0 0 0 2.2 2.1h5.3M172.8 255.8h5.3M172.8 242.8a6.5 6.5 0 0 0-6.5 6.5 6.5 6.5 0 0 0 6.5 6.5M173.7 247.1h12.2M173.7 243.7h12.2M173.7 245.2h12.2M173.7 245.6h12.2M173.7 246.1h12.2"/>
<path d="M173.7 246.6h12.2M173.7 242.8h5.8M179.5 240.5v8.9a6.5 6.5 0 0 0 6.5 6.4h7.2M179.9 249.3a6 6 0 0 0 6.1 6h7.2M179.9 240.5v8.9M180.4 249.3a5.5 5.5 0 0 0 5.6 5.6h7.2M180.4 240.5v8.9M180.9 249.3a5 5 0 0 0 5.1 5.1M180.9 240.5v8.9M181.4 249.3a4.6 4.6 0 0 0 4.6 4.6h7.2M181.4 240.5v8.9M181.9 249.3a4 4 0 0 0 4.1 4.1"/>
<path d="M181.9 240.5v8.9M182.3 240.5v8.9a3.5 3.5 0 0 0 3.7 3.5h7.2M182.8 240.5v8.9a3 3 0 0 0 3.2 3.1h7.2M183.3 240.5v8.9a2.54 2.54 0 0 0 2.7 2.6h7.2M183.8 240.5v8.9a2.1 2.1 0 0 0 2.2 2.1h7.2M186 253.4h7.2M186 254.4h7.2M192.4 240.5a6.6 6.6 0 0 1-6.5 6.6M195.3 249.5a2.1 2.1 0 0 1-2.2 2M195.8 249.5a2.47 2.47 0 0 1-2.7 2.5M196.3 249.5a3 3 0 0 1-3.2 3M196.8 249.5a3.5 3.5 0 0 1-3.7 3.4"/>
<path d="M197.2 249.5a3.9 3.9 0 0 1-4.1 3.9M197.7 249.5a4.5 4.5 0 0 1-4.6 4.4M198.2 249.5a4.9 4.9 0 0 1-5.1 4.9M198.7 249.5a5.5 5.5 0 0 1-5.6 5.4M199.2 249.5a5.8 5.8 0 0 1-6.1 5.8M199.7 249.5a6.4 6.4 0 0 1-6.6 6.3M163.7 271.3v-39.8h38.4v39.8M165.2 261.4h1.6v.2h-.5l-.1 .2v2a1.04 1.04 0 0 0 1.1 1 1.04 1.04 0 0 0 1-1.1v-1.7a.44 .44 0 0 0-.5-.4v-.2h1.1l-.4 .3-.1 .3v1.7a1.38 1.38 0 0 1-1.2 1.3 1.38 1.38 0 0 1-1.5-.9v-2.3v-.2h-.5zM168.8 262.8l.7-.1v.4a.76 .76 0 0 1 .8-.4 .76 .76 0 0 1 .6 .7v1.2l.4 .3h-1.1l.4-.3v-1.2a.39 .39 0 0 0-.4-.5l-.7 .4v1.4l.3 .2h-1l.4-.3-.1-1.6zM171.4 262.8l.8-.1v1.9l.3 .3h-1.1l.4-.3v-1.6zM171.8 261.6h.4v.4h-.4zM172.6 262.8h.9l-.3 .2 .7 1.5 .6-1.3-.3-.4h.7l-1.1 2.2h-.1z"/>
<path d="M175.2 263l.5-.3a.74 .74 0 0 1 1 .8h-1.4a.99 .99 0 0 0 .7 1.3l.4-.1 .4-.3a1.01 1.01 0 0 1-1.4 .4 1.01 1.01 0 0 1-.4-1.4zM175.5 263a.48 .48 0 0 1 .6-.1 .48 .48 0 0 1 .2 .5h-.9zM176.7 263.5h.1M177 262.8l.7-.1 .1 .5a.47 .47 0 0 1 .4-.5 .47 .47 0 0 1 .5 .4l-.3 .1-.2-.3-.4 .4v1.3l.3 .3h-1.1l.4-.3v-1.6zM179.2 262.9a.67 .67 0 0 1 1 0l.2-.2v.7h-.1a.49 .49 0 0 0-.4-.6 .49 .49 0 0 0-.6 .3l.4 .5a.71 .71 0 0 1 .7 .9 .71 .71 0 0 1-1.2 .2l-.2 .3v-.7h.2a.51 .51 0 0 0 .4 .5 .51 .51 0 0 0 .6-.5l-1-.7-.1-.3zM180.8 262.8l.8-.1v1.9l.3 .3h-1.1l.4-.2v-1.7zM181.2 261.6h.4v.4h-.4zM182.8 263.1a.62 .62 0 0 1 1.1 .1v1.2l-.3 .3a.67 .67 0 0 1-.8-.1 .67 .67 0 0 1-.2-.7zM183.6 261.4l.6-.1v3.1l.4 .5-.7 .1v-.4a1 1 0 0 1-1.4 .2 1 1 0 0 1-.2-1.4 .92 .92 0 0 1 1.6-.4v-1.3zM185 263a.98 .98 0 0 1 1.6 .2v1.5l.4-.2a.38 .38 0 0 1-.4 .4 .38 .38 0 0 1-.4-.3l-.4 .3a.52 .52 0 0 1-.7 0 .52 .52 0 0 1-.1-.7l1.2-.7a.52 .52 0 0 0-.4-.7 .52 .52 0 0 0-.6 .5h-.2zM185.5 264l.7-.4v.8a.5 .5 0 0 1-.4 .4 .5 .5 0 0 1-.5-.4zM187 264.5h.1"/>
<path d="M187.9 264.5a.56 .56 0 0 1 .8-.2l.3 .3v1.2a.7 .7 0 0 1-.9 .3 1.33 1.33 0 0 1-.2-1.6zM188.6 262.8l.8-.1v3.3l.3 .2-.7 .1v-.3a1.05 1.05 0 0 1-1.5 0 1.05 1.05 0 0 1 0-1.4 .94 .94 0 0 1 1.5-.2v-1.3zM190.1 264.4a.87 .87 0 0 1 1-.3 .87 .87 0 0 1 .5 .8h-1.4a1.03 1.03 0 0 0 .7 1.3l.4-.1 .4-.3a1.01 1.01 0 0 1-1.4 .4 1.01 1.01 0 0 1-.4-1.4zM190.5 264.4a.44 .44 0 0 1 .5-.2 .44 .44 0 0 1 .2 .6h-1zM190.6 261.4h1.4l-.4 .2v.2l1.1 2.6 .8-2.4v-.4l-.3-.2h.9l-.4 .5-1.1 3.1h-.2l-1.2-2.9zM194 262.8l.7-.1v1.9l.3 .3h-1.1l.4-.2v-1.7zM194.2 261.7l.3-.1h.1v.4h-.3zM195.6 262.9a.98 .98 0 0 1 1.2 .1l.5-.3 .2 .1-.1 .3-.3-.2-.2 .1a.84 .84 0 0 1-.1 1 .84 .84 0 0 1-.9 .3l-.3 .1v.2l.4 .1a1.08 1.08 0 0 1 1.3 .7 1.12 1.12 0 0 1-1 .7 1.12 1.12 0 0 1-1.1-.6l.1-.3h.3a.4 .4 0 0 0 .1 .7 .77 .77 0 0 0 .8 .2 .77 .77 0 0 0 .5-.8l-.4-.2-1.2-.2v-.4l.4-.3-.2-.1a.73 .73 0 0 1 0-1.2zM195.8 263a.46 .46 0 0 1 .5-.2 .46 .46 0 0 1 .3 .4v.3a.47 .47 0 0 1-.4 .6 .47 .47 0 0 1-.5-.6zM198.1 263a.63 .63 0 0 1 .7-.1 .63 .63 0 0 1 .4 .5 1.13 1.13 0 0 1-.6 1.5 1.21 1.21 0 0 1-.5-1.9z"/>
<circle cx="198.6" cy="263.8" r="1.11"/>
</g>
<!-- layer: Ventana grafica 1 -->
<path d="M24.2 5.9h180v286.9M163.7 231.5v39.8M202.1 231.5v39.8" fill="none" stroke="#000" stroke-width=".25"/>
<path d="M24.2 5.9h180v223.6h-180z" fill="none" stroke="#000" stroke-width=".21"/>
<g font-size="7">
<text x="89.5" y="275.1">Evacuación del</text>
<text x="93.4" y="284.7">segundo piso</text>
<text x="176.7" y="290.4">13B</text>
</g>
<text font-size="6.3" fill="#0f0" x="64" y="156.8">Leyenda:</text>
<g font-size="5" fill="#0f0">
<text x="70.4" y="168">Cartel de salida:</text>
<text x="70.4" y="177.4">Cartel de salida de</text>
<text x="70.4" y="183.5">emergencia:</text>
<text x="70.4" y="192.2">Cartel de dirección</text>
<text x="70.4" y="198.2">de salida:</text>
<text x="70.2" y="206.9">Ruta de evacuación</text>
<text x="70.3" y="212.9">más desfavorable:</text>
</g>
<text font-size="4.9" x="176.8" y="279.8">1:200</text>
<text font-size="3.5" fill="#0f0" x="119.1" y="119.3">39.85 m</text>
<g font-size="3.5">
<text x="69.6" y="237.8">PROYECTO:</text>
<text x="97.3" y="237.7">Construcción de una planta de</text>
<text x="97.3" y="242.6">fabricación de ascensores</text>
<text x="69.6" y="248.8">PETICIONARIO: E.E.I. Universidad de Vigo</text>
<text x="69.6" y="254.5">SITUACIÓN:</text>
<text x="97.3" y="254.5">PTL Valladares</text>
<text x="97.3" y="259.4">Vigo, Pontevedra</text>
<text x="41.4" y="272.1">N/A</text>
<text x="34.4" y="286.5">09 / 05 / 2025</text>
</g>
<g font-size="2.8">
<text x="37.6" y="232.5">INGENIERO</text>
<text x="106.3" y="232.5">PROYECTO</text>
<text x="31.5" y="249.9">Cristina Iglesias Porras</text>
<text x="31.5" y="253.6">Pedro Rodríguez Viñas</text>
<text x="31.6" y="257.1">Carlos Silva Sieira</text>
<text x="36.4" y="265.3">REFERENCIA</text>
<text x="109.3" y="265.2">PLANO</text>
<text x="177.4" y="274.3">ESCALA</text>
<text x="40.7" y="279.6">FECHA</text>
<text x="173.9" y="284.3">Nº DE PLANO</text>
</g>
</svg>
